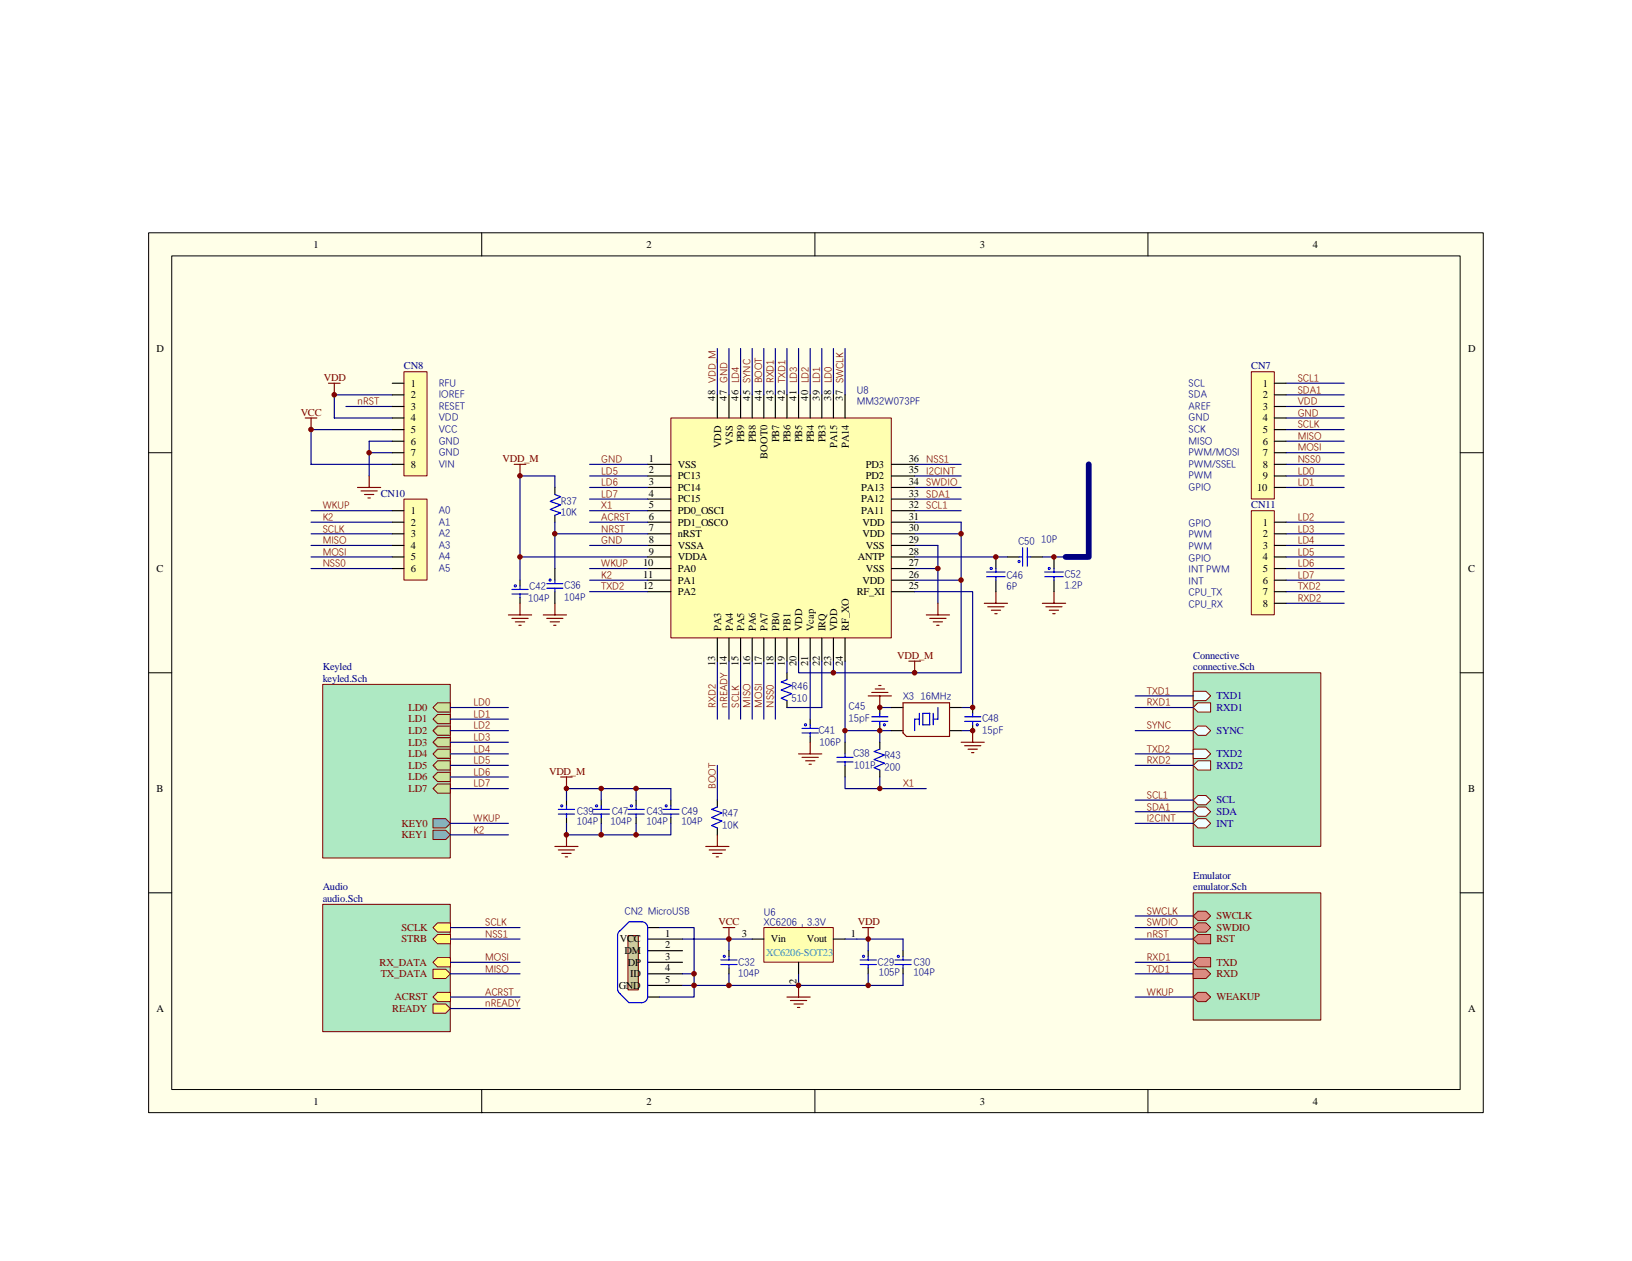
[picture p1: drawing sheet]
<svg xmlns="http://www.w3.org/2000/svg" width="279mm" height="216mm" viewBox="0 0 279 216" stroke-linecap="round" stroke-linejoin="round" font-family="sans-serif">
<path d="M25.4 39.9h228.5v150.6h-228.5z" fill="#ffffe8"/>
<g fill="none" stroke="#000" stroke-width=".17">
<path d="M25.4 39.9h228.5v150.6h-228.5zM82.5 39.9v3.9M139.5 39.9v3.9M196.5 39.9v3.9M29.4 43.8h220.6v142.7h-220.6zM25.4 77.5h4M250 77.5h4M25.4 115.2h4M250 115.2h4M25.4 152.9h4M250 152.9h4M82.5 186.6v3.9"/>
<path d="M139.5 186.6v3.9M196.5 186.6v3.9"/>
</g>
<g fill="none" stroke="#000080" stroke-width=".2">
<path d="M220.2 65.6h9.9M220.2 67.6h9.9M220.2 69.6h9.9M220.2 71.6h9.9M220.2 73.6h9.9M220.2 75.5h9.9M220.2 77.5h9.9M220.2 79.5h9.9M53.3 87.4h13.9M53.3 89.4h13.9M53.3 91.4h13.9M53.3 93.4h13.9"/>
<path d="M53.3 95.4h13.9M53.3 97.3h13.9M220.2 81.5h9.9M220.2 89.4h9.9M220.2 83.5h9.9M220.2 91.4h9.9M220.2 93.4h9.9M220.2 95.4h9.9M220.2 97.3h9.9M220.2 99.3h9.9M220.2 101.3h9.9M220.2 103.3h9.9"/>
<path d="M150.6 125.1v2"/>
</g>
<path d="M148.6 119.1h4M149.2 118.6h2.8M149.8 118h1.6M150.4 117.4h.4M150.6 119.1v2" fill="none" stroke="#800000" stroke-width=".2"/>
<path d="M166.5 121.1v1M166.5 124.1v1" fill="none" stroke="#000" stroke-width=".2"/>
<path d="M165.1 122.7h2.8M165.1 123.5h2.8M166.5 122.1v.6M166.5 123.5v.6" fill="none" stroke="#00f" stroke-width=".2"/>
<path d="M167.2 124h.2v.2h-.2z" fill-rule="evenodd" fill="#c0c0c0" stroke="#00f" stroke-width=".17"/>
<path d="M150.6 121.1v1M150.6 124.1v1" fill="none" stroke="#000" stroke-width=".2"/>
<path d="M149.2 122.7h2.8M149.2 123.5h2.8M150.6 122.1v.6M150.6 123.5v.6" fill="none" stroke="#00f" stroke-width=".2"/>
<path d="M151.3 124h.2v.2h-.2z" fill-rule="evenodd" fill="#c0c0c0" stroke="#00f" stroke-width=".17"/>
<path d="M144.7 125.1h7.9" fill="none" stroke="#000080" stroke-width=".2"/>
<path d="M138.7 123.1v1M138.7 126.1v1" fill="none" stroke="#000" stroke-width=".2"/>
<path d="M137.3 125.5h2.8M137.3 124.7h2.8M138.7 124.1v.6M138.7 125.5v.6" fill="none" stroke="#00f" stroke-width=".2"/>
<circle cx="137.9" cy="124.1" r=".19" fill="#c0c0c0" stroke="#00f" stroke-width=".17"/>
<g fill="none" stroke="#000080" stroke-width=".2">
<path d="M122.8 59.7v7.9M132.7 59.7v7.9M134.7 59.7v7.9M136.7 59.7v7.9M138.7 59.7v7.9M140.7 59.7v7.9M142.7 59.7v7.9M144.7 59.7v7.9M156.6 79.5h7.9M89 95.4h21.9M156.6 81.5h7.9M156.6 83.5h7.9"/>
<path d="M156.6 85.4h7.9M156.6 87.4h7.9M156.6 89.4h7.9M156.6 95.4h15.9M156.6 93.4h4M156.6 97.3h4M122.8 113.2v9.9M124.8 113.2v9.9M126.8 113.2v9.9M128.8 113.2v9.9M130.8 113.2v9.9M132.7 113.2v9.9"/>
<path d="M138.7 113.2v9.9M144.7 113.2v11.9M150.6 121.1h2M164.5 121.1h2"/>
</g>
<path d="M136.7 129.1h4M137.3 129.7h2.8M137.9 130.3h1.6M138.5 130.9h.4M138.7 127.1v2" fill="none" stroke="#800000" stroke-width=".2"/>
<path d="M114.9 71.6h37.7v37.6h-37.7z" fill="#ffffb0"/>
<path d="M114.9 71.6h37.7v37.6h-37.7z" fill="none" stroke="#800000" stroke-width=".17"/>
<g fill="none" stroke="#000" stroke-width=".2">
<path d="M110.9 79.5h4M122.8 67.6v4M124.8 67.6v4M126.8 67.6v4M128.8 67.6v4M130.8 67.6v4M132.7 67.6v4M134.7 67.6v4M136.7 67.6v4M138.7 67.6v4M140.7 67.6v4M142.7 67.6v4"/>
<path d="M144.7 67.6v4M152.6 79.5h4M89 99.3v1M110.9 81.5h4M110.9 83.5h4M110.9 85.4h4M110.9 87.4h4M110.9 89.4h4M110.9 91.4h4M110.9 93.4h4M110.9 95.4h4M110.9 97.3h4"/>
<path d="M110.9 99.3h4M152.6 81.5h4M152.6 83.5h4M152.6 85.4h4M152.6 87.4h4M152.6 89.4h4M152.6 91.4h4M152.6 93.4h4M152.6 95.4h4M152.6 97.3h4M152.6 99.3h4M89 102.3v1"/>
<path d="M110.9 101.3h4M122.8 109.2v4M124.8 109.2v4M126.8 109.2v4M128.8 109.2v4M130.8 109.2v4M132.7 109.2v4M134.7 109.2v4M136.7 109.2v4M138.7 109.2v4M140.7 109.2v4M142.7 109.2v4"/>
<path d="M144.7 109.2v4M152.6 101.3h4"/>
</g>
<path d="M124.8 59.7v7.9M126.8 59.7v7.9M128.8 59.7v7.9M136.7 113.2v2h6M142.7 113.2v2h21.8" fill="none" stroke="#000080" stroke-width=".2"/>
<path d="M93 105.3h4M93.6 105.9h2.8M94.2 106.5h1.6M94.8 107.1h.4M95 103.3v2M155.6 113.2h2M156.6 113.2v2" fill="none" stroke="#800000" stroke-width=".2"/>
<path d="M87.6 101.7h2.8M87.6 100.9h2.8M89 100.3v.6M89 101.7v.6" fill="none" stroke="#00f" stroke-width=".2"/>
<circle cx="88.2" cy="100.3" r=".19" fill="#c0c0c0" stroke="#00f" stroke-width=".17"/>
<g fill="none" stroke="#800000" stroke-width=".2">
<path d="M87 105.3h4M87.6 105.9h2.8M88.2 106.5h1.6M88.8 107.1h.4M89 103.3v2M168.5 103.3h4M169.1 103.9h2.8M169.7 104.5h1.6M170.3 105.1h.4M170.5 101.3v2M178.5 103.3h3.9M179 103.9h2.8"/>
<path d="M179.6 104.5h1.6M180.2 105.1h.4M180.4 101.3v2M164.5 127.1h4M165.1 127.7h2.8M165.7 128.3h1.6M166.3 128.9h.4M166.5 125.1v2"/>
</g>
<path d="M130.8 59.7v7.9M89 95.4v3.9M110.9 91.4h-15.9v5.9M156.6 91.4h7.9M160.6 93.4v3.9M164.5 89.4v9.9h-7.9M178.5 95.4h3.9M150.6 133v2M164.5 125.1h2" fill="none" stroke="#000080" stroke-width=".2"/>
<path d="M186.4 79.5v15.9h-4" fill="none" stroke="#000080" stroke-width=".99"/>
<path d="M55.3 154.9h21.8v21.7h-21.8z" fill="#aee9c3"/>
<path d="M55.2 154.8h21.9v21.8h-21.9z" fill="none" stroke="#800000" stroke-width=".17"/>
<g fill="#ffff80" stroke="#800000" stroke-width=".17">
<path d="M74.1 171.9h2.2l.8 .8-.8 .8h-2.2z" fill-rule="evenodd"/>
<path d="M74.1 165.9h2.2l.8 .8-.8 .8h-2.2z" fill-rule="evenodd"/>
<path d="M74.9 164h2.2v1.5h-2.2l-.8-.7z" fill-rule="evenodd"/>
<path d="M74.9 169.9h2.2v1.6h-2.2l-.8-.8z" fill-rule="evenodd"/>
<path d="M74.1 160.8l.8-.8h2.2v1.6h-2.2z" fill-rule="evenodd"/>
<path d="M74.9 158h2.2v1.6h-2.2l-.8-.8z" fill-rule="evenodd"/>
</g>
<path d="M77.1 158.8h11.9M77.1 166.7h11.9M77.1 164.8h11.9M77.1 160.8h11.9M77.1 170.7h11.9M77.1 172.7h11.9" fill="none" stroke="#000080" stroke-width=".2"/>
<path d="M93.6 99.9h2.8M95 84.7l1 .3-1.8 .9 1.8 .5-1.8 .8 1.8 .6-1 .4M95 99.3v.6M93.6 100.7h2.8M95 100.7v.6M157.4 122.1v2M157.4 123.1h-.8v2M158 122.1h1.2v2h-1.2zM159.8 122.1v2M160.6 121.1v2h-.8" fill="none" stroke="#00f" stroke-width=".2"/>
<path d="M95 83.5v1.2M95 88.2v1.2M95 97.3v2M95 101.3v2M152.6 125.1h2M152.6 121.1h2M162.6 125.1h1.9M162.6 121.1h1.9" fill="none" stroke="#000" stroke-width=".2"/>
<path d="M88 79.5h2M89 79.5v2M154.6 120.3h8v5.8h-7.4l-.6-.6z" fill="none" stroke="#800000" stroke-width=".2"/>
<path d="M94 99.2h.3v.2h-.3z" fill-rule="evenodd" fill="#c0c0c0" stroke="#00f" stroke-width=".17"/>
<path d="M59.2 69.6h8M63.2 77.5h4M67.2 67.6h-10v4h10M67.2 73.6h-13.9v5.9h13.9M67.2 75.5h-4v6M95 81.5h-6v13.9M156.6 101.3h9.9v19.8" fill="none" stroke="#000080" stroke-width=".2"/>
<path d="M170.5 95.4v1.9M170.5 99.3v2M122.8 137v1.2M150.6 127.1v1.2M150.6 131.8v1.2M122.8 141.8v1.1" fill="none" stroke="#000" stroke-width=".2"/>
<path d="M168.9 98.7h3.2M168.9 97.9h3.2M170.5 97.3v.6M170.5 98.7v.6M122.8 138.2l-1 .4 1.8 .6-1.8 .8 1.8 .6-1.8 .8 1 .4M150.6 128.3l-1 .4 1.8 .6-1.8 .7 1.8 .7-1.8 .7 1 .4" fill="none" stroke="#00f" stroke-width=".2"/>
<path d="M52.3 71.6h2M53.3 71.6v2M56.2 65.6h2M57.2 65.6v2M61.2 83.5h4M61.8 84.1h2.8M62.4 84.7h1.6M63 85.3h.4M63.2 81.5v2" fill="none" stroke="#800000" stroke-width=".2"/>
<circle cx="169.7" cy="97.3" r=".18" fill="#c0c0c0" stroke="#00f" stroke-width=".17"/>
<path d="M180.4 95.4v1.9M180.4 99.3v2" fill="none" stroke="#000" stroke-width=".2"/>
<path d="M178.9 98.7h3.1M178.9 97.9h3.1M180.4 97.3v.6M180.4 98.7v.6" fill="none" stroke="#00f" stroke-width=".2"/>
<path d="M179.5 97.2h.3v.3h-.3z" fill-rule="evenodd" fill="#c0c0c0" stroke="#00f" stroke-width=".17"/>
<path d="M172.5 95.4h2M176.5 95.4h2" fill="none" stroke="#000" stroke-width=".2"/>
<path d="M174.5 95.4h.6M175.1 93.8v3.1M175.9 93.8v3.1M175.9 95.4h.6" fill="none" stroke="#00f" stroke-width=".2"/>
<path d="M174.3 96h.3v.3h-.3z" fill-rule="evenodd" fill="#c0c0c0" stroke="#00f" stroke-width=".17"/>
<path d="M160.6 97.3v6M164.5 99.3v15.9M140.7 113.2v7.9h-6M122.8 131v6M144.7 133v2h13.9M144.7 125.1v2" fill="none" stroke="#000080" stroke-width=".2"/>
<path d="M158.6 105.3h4M159.2 105.9h2.8M159.8 106.5h1.6M160.4 107.1h.4M160.6 103.3v2M120.8 144.9h4M121.4 145.5h2.8M122 146.1h1.6M122.6 146.7h.4M122.8 142.9v2" fill="none" stroke="#800000" stroke-width=".2"/>
<g fill="#800000" stroke="#800000" stroke-width=".17">
<circle cx="164.5" cy="91.4" r=".39"/>
<circle cx="150.6" cy="125.1" r=".38"/>
<circle cx="150.6" cy="121.1" r=".39"/>
<circle cx="166.5" cy="125.1" r=".38"/>
<circle cx="142.7" cy="115.2" r=".39"/>
<circle cx="164.5" cy="99.3" r=".38"/>
<circle cx="160.6" cy="97.3" r=".39"/>
<circle cx="166.5" cy="121.1" r=".39"/>
<circle cx="156.6" cy="115.2" r=".39"/>
<circle cx="144.7" cy="125.1" r=".38"/>
<circle cx="150.6" cy="135" r=".38"/>
</g>
<path d="M134.7 115.2v1.2M134.7 120v1.1M144.7 127.1v2M144.7 131v2" fill="none" stroke="#000" stroke-width=".2"/>
<path d="M134.7 116.4l-1 .4 1.8 .6-1.8 .8 1.8 .6-1.8 .7 1 .5M143.3 130.5h2.7M143.3 129.7h2.7M144.7 129.1v.6M144.7 130.5v.5" fill="none" stroke="#00f" stroke-width=".2"/>
<path d="M107.5 160.2h1.8v9.3h-1.8z" fill="#c8cc91"/>
<path d="M107.5 160.2h1.8v9.3h-1.8z" fill="none" stroke="#800000" stroke-width=".17"/>
<path d="M110.9 158.8h2M110.9 160.8h5.9M110.9 162.8h5.9M110.9 164.8h5.9M110.9 166.7h5.9M110.9 170.7h2M110.9 168.7h5.9M154.6 162.8v1M154.6 165.7v1" fill="none" stroke="#000" stroke-width=".2"/>
<path d="M109.9 157.8a.98 .98 0 0 1 1 1M109.9 157.8h-2.2l-1.8 1.8-.2 .6M110.9 158.8v11.9M105.7 169.3l.2 .6 1.8 1.8h2.2M105.7 160.2v8.9M110.9 170.7a.99 .99 0 0 1-1 1M153.2 165.1h2.8M153.2 164.4h2.8M154.6 163.8v.6M154.6 165.1v.6" fill="none" stroke="#00f" stroke-width=".2"/>
<circle cx="153.8" cy="163.7" r=".19" fill="#c0c0c0" stroke="#00f" stroke-width=".17"/>
<path d="M97 137v1M97 140v1" fill="none" stroke="#000" stroke-width=".2"/>
<path d="M95.6 139.4h2.8M95.6 138.6h2.8M97 138v.6M97 139.4v.6" fill="none" stroke="#00f" stroke-width=".2"/>
<path d="M96 137.8h.3v.3h-.3z" fill-rule="evenodd" fill="#c0c0c0" stroke="#00f" stroke-width=".17"/>
<path d="M102.9 137v1M102.9 140v1" fill="none" stroke="#000" stroke-width=".2"/>
<path d="M101.5 139.4h2.8M101.5 138.6h2.8M102.9 138v.6M102.9 139.4v.6" fill="none" stroke="#00f" stroke-width=".2"/>
<circle cx="102.1" cy="138" r=".18" fill="#c0c0c0" stroke="#00f" stroke-width=".17"/>
<path d="M108.9 137v1M108.9 140v1" fill="none" stroke="#000" stroke-width=".2"/>
<path d="M107.5 139.4h2.8M107.5 138.6h2.8M108.9 138v.6M108.9 139.4v.6" fill="none" stroke="#00f" stroke-width=".2"/>
<circle cx="108.1" cy="138" r=".18" fill="#c0c0c0" stroke="#00f" stroke-width=".17"/>
<path d="M97 135v2M124.8 160.8h4M144.7 160.8h3.9M154.6 160.8v2" fill="none" stroke="#000080" stroke-width=".2"/>
<path d="M134.7 170.7h4M135.3 171.3h2.8M135.9 171.9h1.6M136.5 172.5h.4M136.7 168.7v2" fill="none" stroke="#800000" stroke-width=".2"/>
<path d="M114.9 137v1M114.9 140v1" fill="none" stroke="#000" stroke-width=".2"/>
<path d="M113.5 139.4h2.7M113.5 138.6h2.7M114.9 138v.6M114.9 139.4v.6" fill="none" stroke="#00f" stroke-width=".2"/>
<path d="M113.9 137.8h.3v.3h-.3z" fill-rule="evenodd" fill="#c0c0c0" stroke="#00f" stroke-width=".17"/>
<path d="M102.9 135v2M108.9 135v2M114.9 135v2M114.9 141v1.9h-17.9M148.6 160.8h6M154.6 166.7v2" fill="none" stroke="#000080" stroke-width=".2"/>
<path d="M123.8 158.8h2M124.8 158.8v2M147.7 158.8h1.9M148.6 158.8v2" fill="none" stroke="#800000" stroke-width=".2"/>
<path d="M148.6 162.8v1M148.6 165.7v1" fill="none" stroke="#000" stroke-width=".2"/>
<path d="M147.3 165.1h2.7M147.3 164.4h2.7M148.6 163.8v.6M148.6 165.1v.6" fill="none" stroke="#00f" stroke-width=".2"/>
<path d="M147.7 163.6h.3v.3h-.3z" fill-rule="evenodd" fill="#c0c0c0" stroke="#00f" stroke-width=".17"/>
<path d="M97 141v1.9M108.9 141v1.9M124.8 160.8v2M148.6 166.7v2" fill="none" stroke="#000080" stroke-width=".2"/>
<path d="M124.8 162.8v1M124.8 165.7v1" fill="none" stroke="#000" stroke-width=".2"/>
<path d="M123.4 165.1h2.8M123.4 164.4h2.8M124.8 163.8v.6M124.8 165.1v.6" fill="none" stroke="#00f" stroke-width=".2"/>
<circle cx="124" cy="163.7" r=".19" fill="#c0c0c0" stroke="#00f" stroke-width=".17"/>
<path d="M102.9 141v1.9M124.8 166.7v2M136.7 166.7v2M148.6 160.8v2" fill="none" stroke="#000080" stroke-width=".2"/>
<path d="M130.8 158.8h11.9v5.9h-11.9z" fill="#ffffb0"/>
<path d="M130.8 158.8h11.9v5.9h-11.9z" fill="none" stroke="#800000" stroke-width=".17"/>
<path d="M128.8 160.8h2M136.7 164.8v1.9M142.7 160.8h2" fill="none" stroke="#000" stroke-width=".2"/>
<path d="M134.7 113.2v2M97 135h17.9M112.9 158.8h5.9v11.9h-5.9M116.8 160.8h8M116.8 168.7h37.8M116.8 166.7h2" fill="none" stroke="#000080" stroke-width=".2"/>
<path d="M96 133h2M97 133v2M95 144.9h4M95.6 145.5h2.8M96.2 146.1h1.6M96.8 146.7h.4M97 142.9v2" fill="none" stroke="#800000" stroke-width=".2"/>
<path d="M55.3 117.2h21.8v29.7h-21.8z" fill="#aee9c3"/>
<path d="M55.2 117.2h21.9v29.7h-21.9z" fill="none" stroke="#800000" stroke-width=".17"/>
<g fill="#b7e36f" stroke="#800000" stroke-width=".17">
<path d="M74.9 122.3h2.2v1.6h-2.2l-.8-.8z" fill-rule="evenodd"/>
<path d="M74.9 120.3h2.2v1.6h-2.2l-.8-.8z" fill-rule="evenodd"/>
</g>
<g fill="#7bacd1" stroke="#800000" stroke-width=".17">
<path d="M74.1 142.2h2.2l.8 .7-.8 .8h-2.2z" fill-rule="evenodd"/>
<path d="M74.1 140.2h2.2l.8 .8-.8 .8h-2.2z" fill-rule="evenodd"/>
</g>
<g fill="#b7e36f" stroke="#800000" stroke-width=".17">
<path d="M74.9 126.3h2.2v1.6h-2.2l-.8-.8z" fill-rule="evenodd"/>
<path d="M74.1 125.1l.8-.8h2.2v1.6h-2.2z" fill-rule="evenodd"/>
<path d="M74.1 131l.8-.7h2.2v1.5h-2.2z" fill-rule="evenodd"/>
<path d="M74.9 128.3h2.2v1.6h-2.2l-.8-.8z" fill-rule="evenodd"/>
<path d="M74.9 134.2h2.2v1.6h-2.2l-.8-.8z" fill-rule="evenodd"/>
<path d="M74.9 132.2h2.2v1.6h-2.2l-.8-.8z" fill-rule="evenodd"/>
</g>
<g fill="none" stroke="#000080" stroke-width=".2">
<path d="M77.1 121.1h9.9M77.1 123.1h9.9M77.1 125.1h9.9M77.1 127.1h9.9M77.1 129.1h9.9M77.1 131h9.9M77.1 133h9.9M77.1 135h9.9M77.1 141h9.9M77.1 142.9h9.9M194.4 156.8h9.9M194.4 158.8h9.9"/>
<path d="M194.4 166.7h9.9M194.4 164.8h9.9M194.4 170.7h9.9M194.4 160.8h9.9"/>
</g>
<g fill="#800000" stroke="#800000" stroke-width=".17">
<circle cx="53.2" cy="73.5" r=".39"/>
<circle cx="63.2" cy="77.5" r=".38"/>
<circle cx="57.2" cy="67.6" r=".39"/>
<circle cx="118.8" cy="168.7" r=".39"/>
<circle cx="118.8" cy="166.7" r=".39"/>
<circle cx="97" cy="135" r=".38"/>
<circle cx="102.9" cy="135" r=".39"/>
<circle cx="108.9" cy="135" r=".39"/>
<circle cx="97" cy="142.9" r=".39"/>
<circle cx="108.9" cy="142.9" r=".39"/>
<circle cx="102.9" cy="142.9" r=".39"/>
</g>
<path d="M204.3 152.9h21.8v21.7h-21.8z" fill="#aee9c3"/>
<path d="M204.3 152.9h21.8v21.7h-21.8z" fill="none" stroke="#800000" stroke-width=".17"/>
<g fill="#ff8890" stroke="#800000" stroke-width=".17">
<path d="M204.3 156.8l.8-.8h1.4l.8 .8-.8 .8h-1.4z" fill-rule="evenodd"/>
<path d="M204.3 158.8l.8-.8h1.4l.8 .8-.8 .8h-1.4z" fill-rule="evenodd"/>
<path d="M204.3 160.8l.8-.8h2.2v1.6h-2.2z" fill-rule="evenodd"/>
<path d="M204.3 165.9h2.2l.8 .8-.8 .8h-2.2z" fill-rule="evenodd"/>
<path d="M204.3 164.8l.8-.8h2.2v1.5h-2.2z" fill-rule="evenodd"/>
<path d="M204.3 170.7l.8-.8h1.4l.8 .8-.8 .8h-1.4z" fill-rule="evenodd"/>
</g>
<path d="M204.3 115.2h21.8v29.7h-21.8z" fill="#aee9c3"/>
<path d="M204.3 115.2h21.8v29.7h-21.8z" fill="none" stroke="#800000" stroke-width=".17"/>
<g fill="#f0ffff" stroke="#800000" stroke-width=".17">
<path d="M204.3 131l.8-.7h2.2v1.5h-2.2z" fill-rule="evenodd"/>
<path d="M204.3 128.3h2.2l.8 .8-.8 .8h-2.2z" fill-rule="evenodd"/>
<path d="M204.3 121.1l.8-.8h2.2v1.6h-2.2z" fill-rule="evenodd"/>
<path d="M204.3 118.4h2.2l.8 .7-.8 .9h-2.2z" fill-rule="evenodd"/>
<path d="M204.3 125.1l.8-.8h1.4l.8 .8-.8 .8h-1.4z" fill-rule="evenodd"/>
<path d="M204.3 137l.8-.8h1.4l.8 .8-.8 .8h-1.4z" fill-rule="evenodd"/>
<path d="M204.3 139l.8-.8h1.4l.8 .8-.8 .8h-1.4z" fill-rule="evenodd"/>
<path d="M204.3 141l.8-.8h1.4l.8 .8-.8 .8h-1.4z" fill-rule="evenodd"/>
</g>
<path d="M194.4 119.1h9.9M194.4 121.1h9.9M194.4 125.1h9.9M194.4 129.1h9.9M194.4 131h9.9M194.4 137h9.9M194.4 139h9.9M194.4 141h9.9" fill="none" stroke="#000080" stroke-width=".2"/>
<path d="M69.2 63.7h3.9v17.8h-3.9z" fill="#ffffb0"/>
<path d="M69.2 63.6h3.9v17.9h-3.9z" fill="none" stroke="#800000" stroke-width=".17"/>
<path d="M67.2 65.6h2M67.2 67.6h2M67.2 69.6h2M67.2 71.6h2M67.2 73.6h2M67.2 75.5h2M67.2 77.5h2M67.2 79.5h2" fill="none" stroke="#000" stroke-width=".2"/>
<path d="M69.2 85.5h3.9v13.8h-3.9z" fill="#ffffb0"/>
<path d="M69.2 85.4h3.9v13.9h-3.9z" fill="none" stroke="#800000" stroke-width=".17"/>
<path d="M67.2 87.4h2M67.2 89.4h2M67.2 91.4h2M67.2 93.4h2M67.2 95.4h2M67.2 97.3h2" fill="none" stroke="#000" stroke-width=".2"/>
<path d="M214.2 63.7h4v21.7h-4z" fill="#ffffb0"/>
<path d="M214.2 63.6h4v21.8h-4z" fill="none" stroke="#800000" stroke-width=".17"/>
<path d="M218.2 65.6h2M218.2 67.6h2M218.2 69.6h2M218.2 71.6h2M218.2 73.6h2M218.2 75.5h2M218.2 77.5h2M218.2 79.5h2M218.2 81.5h2M218.2 83.5h2" fill="none" stroke="#000" stroke-width=".2"/>
<path d="M214.2 87.5h4v17.8h-4z" fill="#ffffb0"/>
<path d="M214.2 87.4h4v17.9h-4z" fill="none" stroke="#800000" stroke-width=".17"/>
<path d="M218.2 89.4h2M218.2 91.4h2M218.2 93.4h2M218.2 95.4h2M218.2 97.3h2M218.2 99.3h2M218.2 101.3h2M218.2 103.3h2" fill="none" stroke="#000" stroke-width=".2"/>
<g fill="#800000" stroke="#800000" stroke-width=".17">
<circle cx="136.7" cy="168.7" r=".39"/>
<circle cx="124.8" cy="160.8" r=".39"/>
<circle cx="148.6" cy="160.8" r=".39"/>
<circle cx="148.6" cy="168.7" r=".39"/>
<circle cx="124.8" cy="168.7" r=".39"/>
<circle cx="170.5" cy="95.4" r=".39"/>
<circle cx="89" cy="95.4" r=".39"/>
<circle cx="89" cy="81.5" r=".39"/>
<circle cx="95" cy="91.4" r=".39"/>
<circle cx="180.4" cy="95.4" r=".38"/>
</g>
<path d="M100.9 79.5h10M95 81.5v2M95 89.4v2M100.9 81.5h10M100.9 83.5h10M100.9 85.4h10M100.9 87.4h10M100.9 89.4h10M100.9 93.4h10M100.9 97.3h10M100.9 99.3h10M100.9 101.3h10" fill="none" stroke="#000080" stroke-width=".2"/>
<g font-size="1.8">
<text x="53.7" y="42.4">1</text>
<text x="110.7" y="42.4">2</text>
<text x="167.7" y="42.4">3</text>
<text x="224.7" y="42.4">4</text>
<text x="26.8" y="60.3">D</text>
<text x="251.4" y="60.3">D</text>
<text x="70.3" y="66.2">1</text>
<text x="70.3" y="68.2">2</text>
<text x="70.3" y="70.2">3</text>
<text x="122.4" y="68.6" transform="rotate(-90 122.4 68.6)">48</text>
<text x="124.4" y="68.6" transform="rotate(-90 124.4 68.6)">47</text>
<text x="126.4" y="68.6" transform="rotate(-90 126.4 68.6)">46</text>
<text x="128.4" y="68.6" transform="rotate(-90 128.4 68.6)">45</text>
<text x="130.4" y="68.6" transform="rotate(-90 130.4 68.6)">44</text>
<text x="132.4" y="68.6" transform="rotate(-90 132.4 68.6)">43</text>
<text x="134.4" y="68.6" transform="rotate(-90 134.4 68.6)">42</text>
<text x="136.4" y="68.6" transform="rotate(-90 136.4 68.6)">41</text>
<text x="138.3" y="68.6" transform="rotate(-90 138.3 68.6)">40</text>
<text x="140.3" y="68.6" transform="rotate(-90 140.3 68.6)">39</text>
<text x="142.3" y="68.6" transform="rotate(-90 142.3 68.6)">38</text>
<text x="144.3" y="68.6" transform="rotate(-90 144.3 68.6)">37</text>
<text x="216.2" y="66.2">1</text>
<text x="216.2" y="68.2">2</text>
<text x="216.2" y="70.2">3</text>
<text x="70.3" y="72.1">4</text>
<text x="70.3" y="74.1">5</text>
<text x="70.3" y="76.1">6</text>
<text x="123.4" y="76.7" transform="rotate(-90 123.4 76.7)">VDD</text>
<text x="125.4" y="76.1" transform="rotate(-90 125.4 76.1)">VSS</text>
<text x="127.4" y="75.7" transform="rotate(-90 127.4 75.7)">PB9</text>
<text x="129.4" y="75.7" transform="rotate(-90 129.4 75.7)">PB8</text>
<text x="133.4" y="75.7" transform="rotate(-90 133.4 75.7)">PB7</text>
<text x="135.4" y="75.7" transform="rotate(-90 135.4 75.7)">PB6</text>
<text x="137.4" y="75.7" transform="rotate(-90 137.4 75.7)">PB5</text>
<text x="139.3" y="75.7" transform="rotate(-90 139.3 75.7)">PB4</text>
<text x="141.3" y="75.7" transform="rotate(-90 141.3 75.7)">PB3</text>
<text x="143.3" y="76.7" transform="rotate(-90 143.3 76.7)">PA15</text>
<text x="145.3" y="76.7" transform="rotate(-90 145.3 76.7)">PA14</text>
<text x="216.2" y="72.1">4</text>
<text x="216.2" y="74.1">5</text>
<text x="216.2" y="76.1">6</text>
<text x="70.3" y="78.1">7</text>
<text x="70.3" y="80.1">8</text>
<text x="111.1" y="79.1">1</text>
<text x="111.1" y="81.1">2</text>
<text x="111.1" y="83.1">3</text>
<text x="116.1" y="80.1">VSS</text>
<text x="116.1" y="82.1">PC13</text>
<text x="131.4" y="78.5" transform="rotate(-90 131.4 78.5)">BOOT0</text>
<text x="148.3" y="82.1">PD2</text>
<text x="148.3" y="80.1">PD3</text>
<text x="155.6" y="81.1">35</text>
<text x="155.6" y="79.1">36</text>
<text x="155.6" y="83.1">34</text>
<text x="216.2" y="78.1">7</text>
<text x="216.2" y="80.1">8</text>
<text x="216.2" y="82.1">9</text>
<text x="70.3" y="88">1</text>
<text x="70.3" y="90">2</text>
<text x="111.1" y="85">4</text>
<text x="111.1" y="87">5</text>
<text x="111.1" y="89">6</text>
<text x="116.1" y="84">PC14</text>
<text x="116.1" y="86">PC15</text>
<text x="116.1" y="88">PD0_OSCI</text>
<text x="116.1" y="90">PD1_OSCO</text>
<text x="147.4" y="88">PA11</text>
<text x="147.4" y="86">PA12</text>
<text x="147.4" y="84">PA13</text>
<text x="147.7" y="90">VDD</text>
<text x="155.6" y="87">32</text>
<text x="155.6" y="85">33</text>
<text x="155.6" y="89">31</text>
<text x="215.2" y="84">10</text>
<text x="216.2" y="90">1</text>
<text x="70.3" y="92">3</text>
<text x="70.3" y="94">4</text>
<text x="70.3" y="95.9">5</text>
<text x="111.1" y="91">7</text>
<text x="111.1" y="93">8</text>
<text x="111.1" y="95">9</text>
<text x="116.1" y="92">nRST</text>
<text x="116.1" y="94">VSSA</text>
<text x="116.1" y="95.9">VDDA</text>
<text x="146.9" y="95.9">ANTP</text>
<text x="147.7" y="92">VDD</text>
<text x="148.3" y="94">VSS</text>
<text x="155.6" y="93">29</text>
<text x="155.6" y="91">30</text>
<text x="155.6" y="95">28</text>
<text x="216.2" y="92">2</text>
<text x="216.2" y="94">3</text>
<text x="216.2" y="95.9">4</text>
<text x="26.8" y="97.9">C</text>
<text x="70.3" y="97.9">6</text>
<text x="110.1" y="96.9">10</text>
<text x="110.1" y="98.9">11</text>
<text x="110.1" y="100.9">12</text>
<text x="116.1" y="97.9">PA0</text>
<text x="116.1" y="99.9">PA1</text>
<text x="116.1" y="101.9">PA2</text>
<text x="146.7" y="101.9">RF_XI</text>
<text x="147.7" y="99.9">VDD</text>
<text x="148.3" y="97.9">VSS</text>
<text x="155.6" y="96.9">27</text>
<text x="155.6" y="100.9">25</text>
<text x="155.6" y="98.9">26</text>
<text x="216.2" y="97.9">5</text>
<text x="216.2" y="99.9">6</text>
<text x="216.2" y="101.9">7</text>
<text x="251.4" y="97.9">C</text>
<text x="216.2" y="103.9">8</text>
<text x="123.4" y="108.1" transform="rotate(-90 123.4 108.1)">PA3</text>
<text x="125.4" y="108.1" transform="rotate(-90 125.4 108.1)">PA4</text>
<text x="127.4" y="108.1" transform="rotate(-90 127.4 108.1)">PA5</text>
<text x="129.4" y="108.1" transform="rotate(-90 129.4 108.1)">PA6</text>
<text x="131.4" y="108.1" transform="rotate(-90 131.4 108.1)">PA7</text>
<text x="133.4" y="108.1" transform="rotate(-90 133.4 108.1)">PB0</text>
<text x="135.4" y="108.1" transform="rotate(-90 135.4 108.1)">PB1</text>
<text x="137.4" y="108.1" transform="rotate(-90 137.4 108.1)">VDD</text>
<text x="139.3" y="108.1" transform="rotate(-90 139.3 108.1)">Vcap</text>
<text x="141.3" y="108.1" transform="rotate(-90 141.3 108.1)">IRQ</text>
<text x="143.3" y="108.1" transform="rotate(-90 143.3 108.1)">VDD</text>
<text x="145.3" y="108.1" transform="rotate(-90 145.3 108.1)">RF_XO</text>
<text x="122.4" y="114" transform="rotate(-90 122.4 114)">13</text>
<text x="126.4" y="114" transform="rotate(-90 126.4 114)">15</text>
<text x="128.4" y="114" transform="rotate(-90 128.4 114)">16</text>
<text x="130.4" y="114" transform="rotate(-90 130.4 114)">17</text>
<text x="132.4" y="114" transform="rotate(-90 132.4 114)">18</text>
<text x="134.4" y="114" transform="rotate(-90 134.4 114)">19</text>
<text x="136.4" y="114" transform="rotate(-90 136.4 114)">20</text>
<text x="138.3" y="114" transform="rotate(-90 138.3 114)">21</text>
<text x="140.3" y="114" transform="rotate(-90 140.3 114)">22</text>
<text x="142.3" y="114" transform="rotate(-90 142.3 114)">23</text>
<text x="144.3" y="114" transform="rotate(-90 144.3 114)">24</text>
<text x="26.8" y="135.6">B</text>
<text x="251.4" y="135.6">B</text>
<text x="106.1" y="161.4">VCC</text>
<text x="113.9" y="160.4">1</text>
<text x="127" y="160.4">3</text>
<text x="132" y="161.4">Vin</text>
<text x="138.1" y="161.4">Vout</text>
<text x="145.7" y="160.4">1</text>
<text x="106.9" y="163.3">DM</text>
<text x="107.5" y="165.3">DP</text>
<text x="107.9" y="167.3">ID</text>
<text x="113.9" y="164.3">3</text>
<text x="113.9" y="162.3">2</text>
<text x="113.9" y="166.3">4</text>
<text x="26.8" y="173.2">A</text>
<text x="105.9" y="169.3">GND</text>
<text x="113.9" y="168.3">5</text>
<text x="136.4" y="168.5" transform="rotate(-90 136.4 168.5)">2</text>
<text x="251.4" y="173.2">A</text>
<text x="53.7" y="189.1">1</text>
<text x="110.7" y="189.1">2</text>
<text x="167.7" y="189.1">3</text>
<text x="224.7" y="189.1">4</text>
</g>
<g font-size="1.8" fill="#800000">
<text x="55.4" y="65.2">VDD</text>
<text x="51.5" y="71.2">VCC</text>
<text x="86" y="79.1">VDD_M</text>
<text x="153.6" y="112.8">VDD_M</text>
<text x="70" y="123.7">LD1</text>
<text x="70" y="121.7">LD0</text>
<text x="70" y="125.7">LD2</text>
<text x="70" y="127.7">LD3</text>
<text x="70" y="131.6">LD5</text>
<text x="70" y="129.6">LD4</text>
<text x="70" y="135.6">LD7</text>
<text x="70" y="133.6">LD6</text>
<text x="94" y="132.6">VDD_M</text>
<text x="68.7" y="143.5">KEY1</text>
<text x="68.7" y="141.5">KEY0</text>
<text x="68.7" y="161.4">STRB</text>
<text x="68.7" y="159.4">SCLK</text>
<text x="123" y="158.4">VCC</text>
<text x="146.9" y="158.4">VDD</text>
<text x="208.3" y="157.4">SWCLK</text>
<text x="208.3" y="159.4">SWDIO</text>
<text x="208.3" y="161.4">RST</text>
<text x="65" y="165.3">RX_DATA</text>
<text x="65.2" y="167.3">TX_DATA</text>
<text x="208.3" y="167.3">RXD</text>
<text x="208.3" y="165.3">TXD</text>
<text x="67.2" y="173.2">READY</text>
<text x="67.6" y="171.3">ACRST</text>
<text x="208.3" y="171.3">WEAKUP</text>
</g>
<g font-size="1.8" fill="#000080">
<text x="69.2" y="63.2">CN8</text>
<text x="214.2" y="63.2">CN7</text>
<text x="65.2" y="85">CN10</text>
<text x="214.2" y="87">CN11</text>
<text x="204.3" y="112.8">Connective</text>
<text x="55.2" y="114.8">Keyled</text>
<text x="55.2" y="116.8">keyled.Sch</text>
<text x="204.3" y="114.8">connective.Sch</text>
<text x="55.2" y="152.4">Audio</text>
<text x="55.2" y="154.4">audio.Sch</text>
<text x="204.3" y="150.5">Emulator</text>
<text x="204.3" y="152.4">emulator.Sch</text>
</g>
<g font-size="1.8" fill="#0000bf">
<text x="208.3" y="119.7">TXD1</text>
<text x="208.3" y="121.7">RXD1</text>
<text x="208.3" y="125.7">SYNC</text>
<text x="208.3" y="131.6">RXD2</text>
<text x="208.3" y="129.6">TXD2</text>
<text x="208.3" y="137.6">SCL</text>
<text x="208.3" y="139.6">SDA</text>
<text x="208.3" y="141.5">INT</text>
</g>
<text font-size="1.8" fill="#009cca" x="131.1" y="163.7">XC6206-SOT23</text>
<g font-size="1.7" fill="#800000">
<text x="122.4" y="65.6" transform="rotate(-90 122.4 65.6)">VDD_M</text>
<text x="124.4" y="65.6" transform="rotate(-90 124.4 65.6)">GND</text>
<text x="126.4" y="65.6" transform="rotate(-90 126.4 65.6)">LD4</text>
<text x="128.4" y="65.6" transform="rotate(-90 128.4 65.6)">SYNC</text>
<text x="130.4" y="65.6" transform="rotate(-90 130.4 65.6)">BOOT</text>
<text x="132.4" y="65.6" transform="rotate(-90 132.4 65.6)">RXD1</text>
<text x="134.4" y="65.6" transform="rotate(-90 134.4 65.6)">TXD1</text>
<text x="136.4" y="65.6" transform="rotate(-90 136.4 65.6)">LD3</text>
<text x="138.3" y="65.6" transform="rotate(-90 138.3 65.6)">LD2</text>
<text x="140.3" y="65.6" transform="rotate(-90 140.3 65.6)">LD1</text>
<text x="142.3" y="65.6" transform="rotate(-90 142.3 65.6)">LD0</text>
<text x="144.3" y="65.6" transform="rotate(-90 144.3 65.6)">SWCLK</text>
<text x="222.2" y="65.2">SCL1</text>
<text x="61.2" y="69.2">nRST</text>
<text x="222.2" y="67.2">SDA1</text>
<text x="222.2" y="69.2">VDD</text>
<text x="222.2" y="71.2">GND</text>
<text x="222.2" y="73.2">SCLK</text>
<text x="222.2" y="77.1">MOSI</text>
<text x="222.2" y="75.1">MISO</text>
<text x="102.9" y="81.1">LD5</text>
<text x="102.9" y="83.1">LD6</text>
<text x="102.9" y="79.1">GND</text>
<text x="158.6" y="83.1">SWDIO</text>
<text x="158.6" y="79.1">NSS1</text>
<text x="158.6" y="81.1">I2CINT</text>
<text x="222.2" y="81.1">LD0</text>
<text x="222.2" y="83.1">LD1</text>
<text x="222.2" y="79.1">NSS0</text>
<text x="55.2" y="87">WKUP</text>
<text x="55.2" y="89">K2</text>
<text x="102.9" y="87">X1</text>
<text x="102.9" y="89">ACRST</text>
<text x="102.9" y="85.1">LD7</text>
<text x="158.6" y="87">SCL1</text>
<text x="158.6" y="85.1">SDA1</text>
<text x="222.2" y="89">LD2</text>
<text x="55.2" y="91">SCLK</text>
<text x="55.2" y="95">MOSI</text>
<text x="55.2" y="93">MISO</text>
<text x="102.9" y="91">NRST</text>
<text x="102.9" y="93">GND</text>
<text x="222.2" y="91">LD3</text>
<text x="222.2" y="93">LD4</text>
<text x="222.2" y="95">LD5</text>
<text x="55.2" y="97">NSS0</text>
<text x="102.9" y="97">WKUP</text>
<text x="102.9" y="98.9">K2</text>
<text x="102.9" y="100.9">TXD2</text>
<text x="222.2" y="97">LD6</text>
<text x="222.2" y="98.9">LD7</text>
<text x="222.2" y="100.9">TXD2</text>
<text x="222.2" y="102.9">RXD2</text>
<text x="196.3" y="118.8">TXD1</text>
<text x="81.1" y="122.7">LD1</text>
<text x="81.1" y="124.7">LD2</text>
<text x="81.1" y="120.8">LD0</text>
<text x="122.4" y="121.1" transform="rotate(-90 122.4 121.1)">RXD2</text>
<text x="124.4" y="121.1" transform="rotate(-90 124.4 121.1)">nREADY 14</text>
<text x="126.4" y="121.1" transform="rotate(-90 126.4 121.1)">SCLK</text>
<text x="128.4" y="121.1" transform="rotate(-90 128.4 121.1)">MISO</text>
<text x="130.4" y="121.1" transform="rotate(-90 130.4 121.1)">MOSI</text>
<text x="132.4" y="121.1" transform="rotate(-90 132.4 121.1)">NSS0</text>
<text x="196.3" y="124.7">SYNC</text>
<text x="196.3" y="120.8">RXD1</text>
<text x="81.1" y="126.7">LD3</text>
<text x="81.1" y="128.7">LD4</text>
<text x="81.1" y="130.7">LD5</text>
<text x="196.3" y="130.7">RXD2</text>
<text x="196.3" y="128.7">TXD2</text>
<text x="81.1" y="132.7">LD6</text>
<text x="81.1" y="134.6">LD7</text>
<text x="122.4" y="135" transform="rotate(-90 122.4 135)">BOOT</text>
<text x="154.6" y="134.6">X1</text>
<text x="196.3" y="136.6">SCL1</text>
<text x="81.1" y="140.6">WKUP</text>
<text x="81.1" y="142.6">K2</text>
<text x="196.3" y="138.6">SDA1</text>
<text x="196.3" y="140.6">I2CINT</text>
<text x="83.1" y="158.4">SCLK</text>
<text x="83.1" y="160.4">NSS1</text>
<text x="196.3" y="158.4">SWDIO</text>
<text x="196.3" y="156.4">SWCLK</text>
<text x="196.3" y="160.4">nRST</text>
<text x="83.1" y="164.4">MOSI</text>
<text x="83.1" y="166.3">MISO</text>
<text x="196.3" y="164.4">RXD1</text>
<text x="196.3" y="166.3">TXD1</text>
<text x="83.1" y="170.3">ACRST</text>
<text x="83.1" y="172.3">nREADY</text>
<text x="196.3" y="170.3">WKUP</text>
</g>
<g font-size="1.7" fill="#000080">
<text x="75.1" y="72">VDD</text>
<text x="75.1" y="70">RESET</text>
<text x="75.1" y="66">RFU</text>
<text x="75.1" y="68">IOREF</text>
<text x="146.7" y="69.2">MM32W073PF</text>
<text x="146.7" y="67.2">U8</text>
<text x="203.5" y="68">SDA</text>
<text x="203.5" y="66">SCL</text>
<text x="203.5" y="70">AREF</text>
<text x="203.5" y="72">GND</text>
<text x="75.1" y="74">VCC</text>
<text x="75.1" y="77.9">GND</text>
<text x="75.1" y="75.9">GND</text>
<text x="203.5" y="74">SCK</text>
<text x="203.5" y="75.9">MISO</text>
<text x="203.5" y="77.9">PWM/MOSI</text>
<text x="75.1" y="79.9">VIN</text>
<text x="203.5" y="83.9">GPIO</text>
<text x="203.5" y="81.9">PWM</text>
<text x="203.5" y="79.9">PWM/SSEL</text>
<text x="75.1" y="87.8">A0</text>
<text x="75.1" y="89.8">A1</text>
<text x="96" y="86.3">R37</text>
<text x="96" y="88.2">10K</text>
<text x="75.1" y="91.8">A2</text>
<text x="75.1" y="93.8">A3</text>
<text x="75.1" y="95.8">A4</text>
<text x="174.3" y="93.2">C50</text>
<text x="178.2" y="92.8">10P</text>
<text x="203.5" y="90">GPIO</text>
<text x="203.5" y="96">GPIO</text>
<text x="203.5" y="94">PWM</text>
<text x="203.5" y="92">PWM</text>
<text x="75.1" y="97.7">A5</text>
<text x="90.6" y="100.9">C42</text>
<text x="96.6" y="100.7">C36</text>
<text x="172.3" y="98.9">C46</text>
<text x="172.3" y="100.9">6P</text>
<text x="182.2" y="98.7">C52</text>
<text x="182.2" y="100.7">1.2P</text>
<text x="203.5" y="101.9">CPU_TX</text>
<text x="203.5" y="99.9">INT</text>
<text x="203.5" y="97.9">INT PWM</text>
<text x="90.4" y="102.9">104P</text>
<text x="96.6" y="102.7">104P</text>
<text x="203.5" y="103.9">CPU_RX</text>
<text x="135.5" y="118">R46</text>
<text x="135.5" y="120">510</text>
<text x="154.6" y="119.8">X3</text>
<text x="157.6" y="119.8">16MHz</text>
<text x="140.1" y="125.5">C41</text>
<text x="145.3" y="121.3">C45</text>
<text x="145.3" y="123.5">15pF</text>
<text x="168.1" y="123.5">C48</text>
<text x="168.1" y="125.5">15pF</text>
<text x="140.3" y="127.5">106P</text>
<text x="146.1" y="129.5">C38</text>
<text x="146.3" y="131.4">101P</text>
<text x="151.4" y="129.9">R43</text>
<text x="151.4" y="131.8">200</text>
<text x="98.8" y="139.4">C39</text>
<text x="98.8" y="141.2">104P</text>
<text x="104.5" y="141.2">104P</text>
<text x="104.7" y="139.4">C47</text>
<text x="110.7" y="139.4">C43</text>
<text x="110.7" y="141.2">104P</text>
<text x="116.6" y="139.4">C49</text>
<text x="116.7" y="141.2">104P</text>
<text x="123.6" y="139.8">R47</text>
<text x="123.6" y="141.8">10K</text>
<text x="106.9" y="156.4">CN2 MicroUSB</text>
<text x="130.8" y="158.4">XC6206</text>
<text x="130.8" y="156.6">U6</text>
<text x="137.7" y="158.8" transform="rotate(-90 137.7 158.8)">-</text>
<text x="138.2" y="158.4">3.3V</text>
<text x="126.4" y="165.2">C32</text>
<text x="126.4" y="167.1">104P</text>
<text x="150.2" y="165.2">C29</text>
<text x="150.4" y="166.9">105P</text>
<text x="156.4" y="165.2">C30</text>
<text x="156.4" y="166.9">104P</text>
</g>
</svg>
